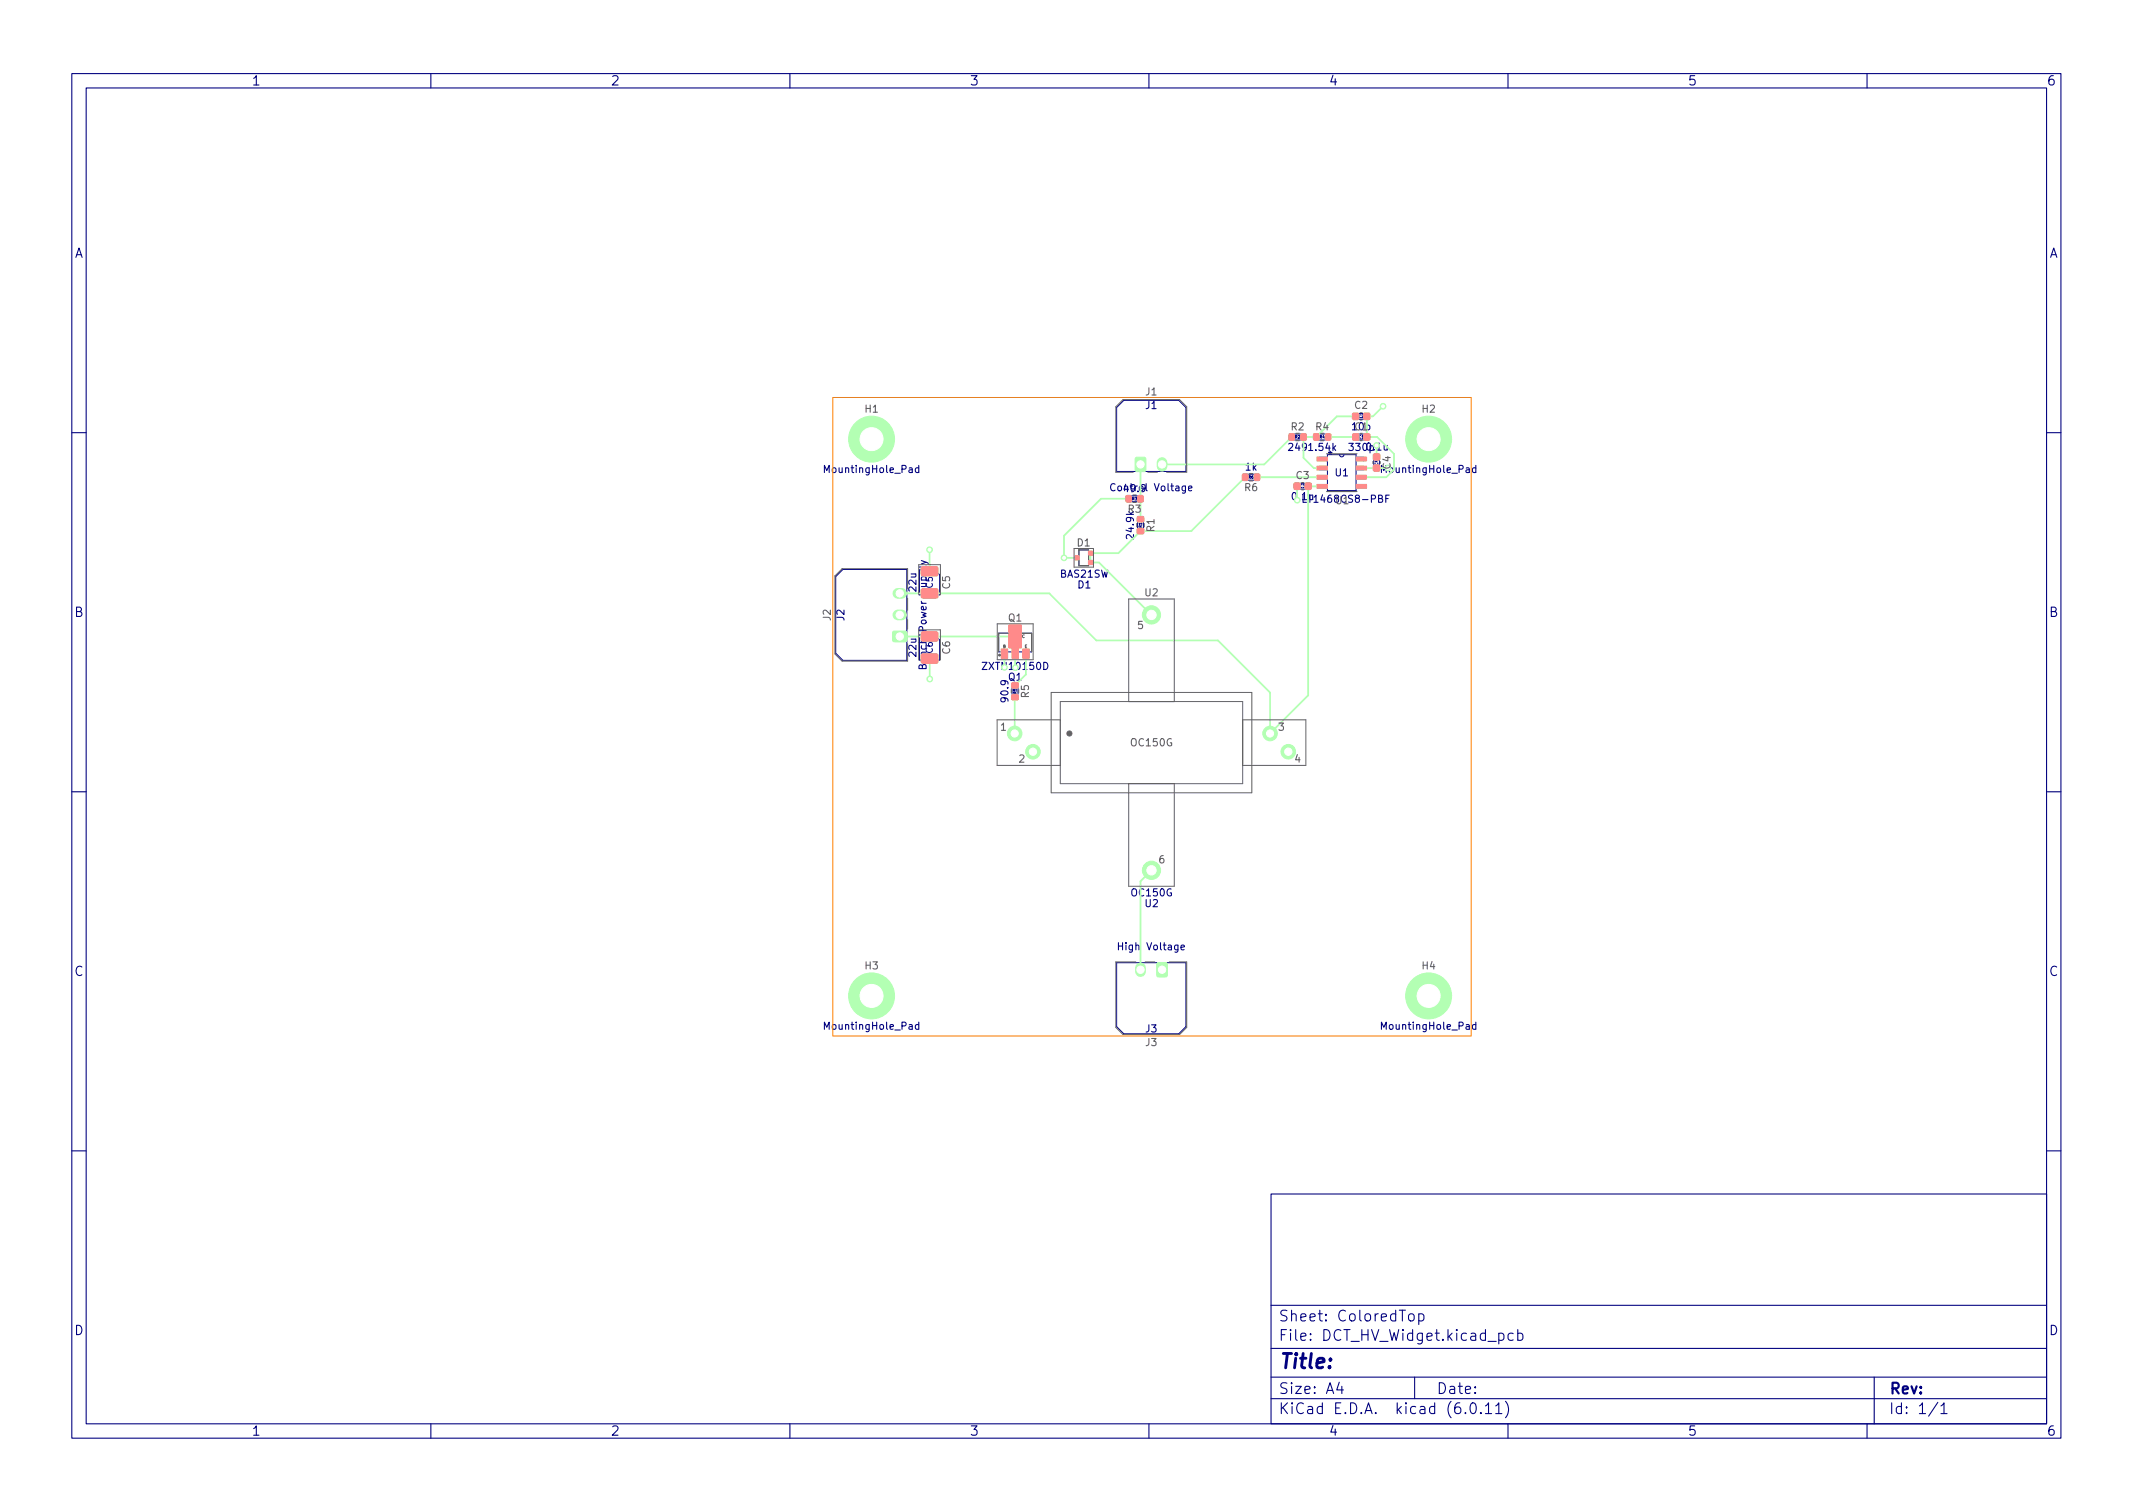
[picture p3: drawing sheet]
<svg xmlns="http://www.w3.org/2000/svg" width="297mm" height="210mm" viewBox="0 0 297 210" stroke-linecap="round" stroke-linejoin="round" font-family="sans-serif">
<g fill="none" stroke="#000080" stroke-width=".15">
<path d="M10 10.2h277v190.1h-277zM12 12.2h273v186.1h-273zM60 10.2v2M110 10.2v2M160 10.2v2M210 10.2v2M260 10.2v2M190.3 59.2h.3l.2 .2-.1 .4h-.4M10 60.2h2M120.6 61.1h.6M120.6 60.6v1M121.2 60.6v1"/>
<path d="M121.6 60.9l.3-.3v1M121.6 61.6h.6M127.9 65.2l-.2-.1-.2 .2 .1 .5h.3M127.9 64.8v1M155.3 67.4a.47 .47 0 0 0-.7 .4 .47 .47 0 0 0 .5 .5l.2-.1M155.8 67.7h.2l.2 .2v.3l-.2 .1h-.2l-.1-.1zM157.5 67.3v.9l.3 .1M159.5 67.9l-.2 .2-.3-.1-.1-.1 .1-.4h.3l.1 .1a.66 .66 0 0 1-.2 .9h-.2M159.6 67.3v.9l.2 .1M185.7 62.3l.3 .4M186 62.1l-.4 .3M192 69.4h.4l.1-.2v-.2l-.5-.1v1h.4h.1l.1-.3-.3-.2"/>
<path d="M193 69.4h.3M193.5 68.9h-.5v1M198.2 60.6v1M198.2 61.1h.6M198.8 60.6v1M199.2 60.7l.4-.1 .2 .3-.7 .7h.7M205.5 65.2l-.3-.1-.2 .2 .1 .5h.4M205.5 64.8v1M285 60.2h2M139.8 94.8l.2 .2-.1 .2-.1 .1-.4-.1v-.2l.1-.2a.66 .66 0 0 1 .9 .3v.1M145.4 92.2a.51 .51 0 0 1 .5 .5 .51 .51 0 0 1-.5 .5zM10 110.2h2"/>
<path d="M285 110.2h2M120.6 138.1v1M120.6 138.6h.6M121.2 138.1v1M121.6 138.1h.6l-.3 .4 .2 .1v.4l-.1 .1-.4-.1M198.2 138.1v1M198.2 138.6h.6M198.8 138.1v1M199.4 138.1l-.2 .7h.6M199.7 138.5v.6M127.9 142.7h-.2l-.2 .1 .1 .5h.3M127.9 142.3v1"/>
<path d="M205.5 142.7h-.3l-.2 .1 .1 .5h.4M205.5 142.3v1M10 160.2h2M177 166.3h108v32h-108zM285 160.2h2M60 198.3v2M110 198.3v2M160 198.3v2M177 194.8h108M177 191.8h108M177 187.8h108M177 181.8h108"/>
<path d="M182.5 186.5l.1 .1h-.1h-.1l.1-.1v.1M182.5 185.7l.1 .1h-.1h-.1l.1-.1v.1M184.6 183.8l.1 .1h-.1v-.1v.1M184.6 183l.1 .1h-.1v-.1v.1M197 191.8v3M197.6 183l.4-.1 .3 .3v.4l-.2 .3h-.1h-.4M209.6 195.1a1.72 1.72 0 0 1 0 2.3M210 198.3v2M211.4 185.7l.4-.1 .3 .3v.4l-.2 .3h-.1h-.4M211.4 185.1v1.5M260 198.3v2M261 191.8v6.5"/>
<path d="M270.3 195.8l.4-.5v1.5M270.3 196.8h.8"/>
</g>
<g fill="none" stroke="#000080" stroke-width=".14">
<path d="M156.5 55.7h7.7l1 1v8.9h-9.7v-8.9zM188.7 57.6v.8h1.6v-.8M128.1 79.3h2.1l.6 .7v2.8h-2.7zM150.2 76.6v2.2h1.4v-2.2M157.2 69v.9h1.6v-.9M158.1 65.6l.7-.9 .8 .9M158.4 72.3h.8v1.6h-.8M173.4 66v.9h1.6v-.9M179.9 60.4v.9h1.6v-.9M180.6 67.3v.8h1.6v-.8M183.3 60.4v.9h1.6v-.9M184.9 66.2h-1.1v.5h1.1"/>
<path d="M184.9 63.3h3.9v5h-3.9zM184.9 64.9h-1.1v.5h1.1M184.9 67.5h-1.1v.5h1.1M184.9 63.7h-1.1v.4h1.1M186.5 63.3l.1 .2 .3 .1 .2-.1 .1-.2M188.8 60.4v.8h1.6v-.8M188.8 66.2h1.1v.5h-1.1M188.8 64.9h1.1v.5h-1.1M188.8 67.5h1.1v.5h-1.1M189.9 63.7v.4h-1.1M191.3 63.6h.8v1.6h-.8zM116.4 80.3l1-1h8.9v12.6h-8.9l-1-1z"/>
<path d="M126.3 87.9l-1 .7 1 .8M128.1 88.4h2.1l.6 .7v2.8h-2.7zM139.1 88.2h4.6v2.6h-4.6zM141.8 95.4v1.6h-.9M155.5 134h9.7v8.9l-1 1h-7.7l-1-1zM161.1 134l.7 1 .8-1"/>
</g>
<g fill="#b3ffb3" stroke="#b3ffb3" stroke-width=".14">
<path d="M151.6 78h.5v.6h-.5z"/>
<path d="M151.6 76.7h.5v.6h-.5z"/>
<path d="M149.7 77.4h.6v.6h-.6z"/>
<path d="M140.5 87.1h1.7v3.1h-1.7z"/>
<path d="M140.9 90.2h.9v1.5h-.9z"/>
<path d="M139.4 90.4h.9v1.3h-.9z"/>
<path d="M142.4 90.4h.9v1.3h-.9z"/>
<path d="M161.1 134.1l.2-.1 1.2 .1 .1 .2-.1 1.7h-.2h-1.2v-.2z"/>
<path d="M124.4 87.9h.1h1.7l.1 .2-.1 1.2-.1 .1-1.7-.1-.1-.2z"/>
<path d="M158.1 63.7h.2h1.2l.1 .2-.1 1.7-.2 .1-1.2-.1v-.2z"/>
<path d="M191.3 64.8h.8v.8h-.8z"/>
<path d="M191.3 63.2h.8v.8h-.8z"/>
<path d="M158.4 73.6h.8v.7h-.8z"/>
<path d="M158.4 72h.8v.6h-.8z"/>
<path d="M183 60.4h.6v.9h-.6z"/>
<path d="M184.6 60.4h.7v.9h-.7z"/>
<path d="M128.3 88h2.2l.1 .2v.9l-.2 .2h-2l-.1-.3z"/>
<path d="M128.3 91.1h2.2l.1 .2v.9l-.2 .2-2-.1-.1-.2z"/>
<path d="M183.4 63.6h1.5v.6h-1.5z"/>
<path d="M183.4 64.9h1.5v.5h-1.5z"/>
<path d="M183.4 66.2h1.5v.5h-1.5z"/>
<path d="M183.4 67.5h1.5v.5h-1.5z"/>
<path d="M188.8 67.5h1.5v.5h-1.5z"/>
<path d="M188.8 66.2h1.5v.5h-1.5z"/>
<path d="M188.8 64.9h1.5v.5h-1.5z"/>
<path d="M188.8 63.6h1.5v.6h-1.5z"/>
<path d="M188.4 60.4h.8v.9h-.8z"/>
<path d="M190 60.4h.7v.9h-.7z"/>
<path d="M156.8 69h.7v.9h-.7z"/>
<path d="M158.5 69h.7v.9h-.7z"/>
<path d="M140.9 95.1h.9v.7h-.9z"/>
<path d="M140.9 96.7h.9v.7h-.9z"/>
<path d="M174.7 66h.7v.9h-.7z"/>
<path d="M173.1 66h.6v.9h-.6z"/>
<path d="M128.3 79l2.2-.1 .1 .2v1l-.2 .1h-2l-.1-.2z"/>
<path d="M128.3 82h2.2l.1 .2v.9l-.2 .2h-2l-.1-.3z"/>
<path d="M179.5 60.4h.7v.9h-.7z"/>
<path d="M181.2 60.4h.7v.9h-.7z"/>
<path d="M188.4 57.6h.8v.8h-.8z"/>
<path d="M189.9 57.6h.8v.8h-.8z"/>
<path d="M180.2 67.3h.8v.8h-.8z"/>
<path d="M181.8 67.3h.8v.8h-.8z"/>
<circle cx="160.4" cy="121.2" r="1.27"/>
<circle cx="160.4" cy="85.6" r="1.27"/>
<circle cx="179.4" cy="104.7" r="1.02"/>
<circle cx="176.9" cy="102.1" r="1.02"/>
<circle cx="143.8" cy="104.7" r="1.02"/>
<circle cx="141.3" cy="102.1" r="1.02"/>
<circle cx="198.9" cy="61.1" r="3.2"/>
<circle cx="121.4" cy="61.1" r="3.2"/>
<circle cx="121.4" cy="138.7" r="3.2"/>
<circle cx="198.9" cy="138.7" r="3.2"/>
<circle cx="192.6" cy="56.6" r=".4"/>
<circle cx="148.2" cy="77.7" r=".4"/>
<circle cx="129.5" cy="76.5" r=".4"/>
<circle cx="129.5" cy="94.5" r=".4"/>
</g>
<path d="M161.8 64.4v.5M125 85.6h.6M125 82.6h.6M158.8 134.8v.5" fill="none" stroke="#b3ffb3" stroke-width="1.5"/>
<g fill="none" stroke="#b3ffb3" stroke-width=".25">
<path d="M188.8 58h-2.6l-2.9 2.8h-1.8v2.9l1.5 1.5h1.1M192.6 56.6l-1.4 1.4h-.9v2.8h1.5l2.3 2.4v2.2M129.5 76.5v3M157.2 69.4h-3.9l-5.1 5.2v3.1h1.8M158.8 64.7v7.6M173.4 66.4l-7.5 7.5h-7.1l-3.1 3.1h-3.8v1.3h1.2l7.3 7.3M175 66.4h9.1M179.9 60.8l-3.8 3.9h-14.3M180.6 67.7v1.9M182.2 67.7v29.1l-5.3 5.3v-5.7l-7.3-7.2h-16.9l-6.6-6.6h-20.8M182.2 67.7h.1M182.2 67.7h1.9"/>
<path d="M185 60.8h3.8M189.6 66.4h3.4M189.6 65.2h2.1M189.6 65.2h.1M191.7 62v1.6M125.3 88.6h15.3M129.5 91.5v3M139.9 91v1.9M141.3 97.1v5M141.4 90.9v2M142.9 91v2.9l-1.6 1.5M160.4 121.2l-1.6 1.5v12.3"/>
</g>
<g fill="#fff" stroke="#fff" stroke-width=".14">
<circle cx="192.6" cy="56.6" r=".2"/>
<circle cx="148.2" cy="77.7" r=".2"/>
<circle cx="129.4" cy="76.5" r=".2"/>
<circle cx="129.5" cy="94.5" r=".2"/>
<circle cx="160.4" cy="121.2" r=".65"/>
<circle cx="160.4" cy="85.6" r=".65"/>
<circle cx="179.4" cy="104.7" r=".51"/>
<circle cx="176.9" cy="102.1" r=".5"/>
<circle cx="143.8" cy="104.7" r=".51"/>
<circle cx="141.3" cy="102.1" r=".5"/>
<circle cx="160.3" cy="139.3" r="1.5"/>
<circle cx="161.8" cy="135" r=".51"/>
<circle cx="158.8" cy="135" r=".51"/>
<circle cx="121" cy="85.6" r="1.5"/>
<circle cx="125.3" cy="88.6" r=".51"/>
<circle cx="125.3" cy="85.6" r=".51"/>
<circle cx="125.3" cy="82.6" r=".51"/>
<circle cx="160.3" cy="60.3" r="1.5"/>
<circle cx="158.8" cy="64.7" r=".51"/>
<circle cx="161.8" cy="64.7" r=".51"/>
<circle cx="199" cy="61.1" r="1.6"/>
<circle cx="121.4" cy="61.1" r="1.6"/>
<circle cx="121.4" cy="138.7" r="1.6"/>
<circle cx="199" cy="138.7" r="1.6"/>
</g>
<path d="M140.5 87.1v3.1h1.7v-3.1" fill="none" stroke="#ff8a8a" stroke-width=".14"/>
<g fill="#ff8a8a" stroke="#ff8a8a" stroke-width=".14">
<path d="M140.5 87.1h1.7v3.1h-1.7z"/>
<path d="M151.6 78h.5v.6h-.5z"/>
<path d="M151.6 76.7h.5v.6h-.5z"/>
<path d="M149.7 77.4h.6v.6h-.6z"/>
<path d="M140.9 90.2h.9v1.5h-.9z"/>
<path d="M139.4 90.4h.9v1.3h-.9z"/>
<path d="M142.4 90.4h.9v1.3h-.9z"/>
<path d="M191.3 64.8h.8v.8h-.8z"/>
<path d="M191.3 63.2h.8v.8h-.8z"/>
<path d="M158.4 73.6h.8v.7h-.8z"/>
<path d="M158.4 72h.8v.6h-.8z"/>
<path d="M183 60.4h.6v.9h-.6z"/>
<path d="M184.6 60.4h.7v.9h-.7z"/>
<path d="M128.3 88h2.2l.1 .2v.9l-.2 .2h-2l-.1-.3z"/>
<path d="M128.3 91.1h2.2l.1 .2v.9l-.2 .2-2-.1-.1-.2z"/>
<path d="M183.4 63.6h1.5v.6h-1.5z"/>
<path d="M183.4 64.9h1.5v.5h-1.5z"/>
<path d="M183.4 66.2h1.5v.5h-1.5z"/>
<path d="M183.4 67.5h1.5v.5h-1.5z"/>
<path d="M188.8 67.5h1.5v.5h-1.5z"/>
<path d="M188.8 66.2h1.5v.5h-1.5z"/>
<path d="M188.8 64.9h1.5v.5h-1.5z"/>
<path d="M188.8 63.6h1.5v.6h-1.5z"/>
<path d="M188.4 60.4h.8v.9h-.8z"/>
<path d="M190 60.4h.7v.9h-.7z"/>
<path d="M156.8 69h.7v.9h-.7z"/>
<path d="M158.5 69h.7v.9h-.7z"/>
<path d="M140.9 95.1h.9v.7h-.9z"/>
<path d="M140.9 96.7h.9v.7h-.9z"/>
<path d="M174.7 66h.7v.9h-.7z"/>
<path d="M173.1 66h.6v.9h-.6z"/>
<path d="M128.3 79l2.2-.1 .1 .2v1l-.2 .1h-2l-.1-.2z"/>
<path d="M128.3 82h2.2l.1 .2v.9l-.2 .2h-2l-.1-.3z"/>
<path d="M179.5 60.4h.7v.9h-.7z"/>
<path d="M181.2 60.4h.7v.9h-.7z"/>
<path d="M188.4 57.6h.8v.8h-.8z"/>
<path d="M189.9 57.6h.8v.8h-.8z"/>
<path d="M180.2 67.3h.8v.8h-.8z"/>
<path d="M181.8 67.3h.8v.8h-.8z"/>
</g>
<g fill="none" stroke="#626262" stroke-width=".14">
<path d="M149.6 76.4h2.7v2.6h-2.7zM150.2 76.6v.7M150.2 78v.8h1.4M151.6 77.4v.6M157.8 65.8h-2.4v-9.2l1-1h7.9l1 1v9.2h-2.8M159.3 72.9v.5M159.8 65.8h1.4M180.5 61.4h.4M183.9 61.4h.5M191.2 64.3v.2M126.4 82v-2.8h-9.1l-1 1v10.9l1 1h9.1v-2.5M126.4 83.3v1.7"/>
<path d="M126.4 86.3v1.3M127.9 82.8v-4.2h3.1v4.2M127.9 91.9v-4.2h3.1v4.2M138.9 86.9h5v5h-5zM140.4 88.2h-1.3v2.6M142.3 88.2h1.4v2.6M146.4 96.4h27.9v14h-27.9zM147.7 97.7h25.4v11.4h-25.4zM157.2 97.7v-14.3h6.3v14.3M147.7 100.2h-8.8v6.4h8.8M157.2 109.1v14.3h6.3v-14.3M173.1 100.2h8.8v6.4h-8.8"/>
<path d="M158.2 133.9h-2.8v9.2l1 1h7.9l1-1v-9.2h-2.5M159.5 133.9h1.3"/>
</g>
<g fill="#626262" stroke="#626262" stroke-width=".14">
<circle cx="148.9" cy="102.1" r=".35"/>
<circle cx="139.2" cy="91.2" r=".13"/>
</g>
<path d="M184.7 63.2h4.3M184.7 68.4h4.3" fill="none" stroke="#626262" stroke-width=".15"/>
<path d="M116 55.3h88.9v88.9h-88.9z" fill="none" stroke="#ff8000" stroke-width=".14"/>
<text font-size="2.8" fill="#000080" x="178" y="191.2">Title:</text>
<g font-size="2.1" fill="#000080">
<text x="178" y="184.5">Sheet:</text>
<text x="186.2" y="184.5">ColoredTop</text>
<text x="178" y="187.2">File:</text>
<text x="184.4" y="187.2">DCT_HV_Widget.kicad_pcb</text>
<text x="178" y="197.4">KiCad</text>
<text x="178" y="194.6">Size:</text>
<text x="184.7" y="194.6">A4</text>
<text x="185.7" y="197.4">E.D.A.</text>
<text x="194.6" y="197.4">kicad</text>
<text x="200" y="194.6">Date:</text>
<text x="201.8" y="197.4">(6.0.11)</text>
<text x="263" y="194.6">Rev:</text>
<text x="263" y="197.4">Id:</text>
<text x="267.1" y="197.4">1/1</text>
</g>
<g font-size="1.8" fill="#000080">
<text x="35" y="12.3">1</text>
<text x="85" y="12.3">2</text>
<text x="135" y="12.3">3</text>
<text x="185" y="12.3">4</text>
<text x="235" y="12.3">5</text>
<text x="285" y="12.3">6</text>
<text x="10.4" y="36.3">A</text>
<text x="285.4" y="36.3">A</text>
<text x="10.3" y="86.3">B</text>
<text x="285.3" y="86.3">B</text>
<text x="10.3" y="136.3">C</text>
<text x="285.3" y="136.3">C</text>
<text x="10.3" y="186.3">D</text>
<text x="285.3" y="186.3">D</text>
<text x="35" y="200.3">1</text>
<text x="85" y="200.3">2</text>
<text x="135" y="200.3">3</text>
<text x="185" y="200.3">4</text>
<text x="235" y="200.3">5</text>
<text x="285" y="200.3">6</text>
</g>
<g font-size="1.4" fill="#626262">
<text x="120.3" y="57.8">H1</text>
<text x="159.4" y="55.4">J1</text>
<text x="188.5" y="57.2">C2</text>
<text x="197.9" y="57.8">H2</text>
<text x="173.3" y="65.8">1k</text>
<text x="179.6" y="60.2">R2</text>
<text x="183.1" y="60.2">R4</text>
<text x="188.5" y="60.2">C1</text>
<text x="194" y="65.4" transform="rotate(-90 194 65.4)">C4</text>
<text x="156.3" y="68.8">49.9</text>
<text x="156.9" y="71.7">R3</text>
<text x="173.2" y="68.7">R6</text>
<text x="180.3" y="67">C3</text>
<text x="185.9" y="70.5">U1</text>
<text x="149.9" y="76.4">D1</text>
<text x="158.2" y="75.3" transform="rotate(-90 158.2 75.3)">24.9k</text>
<text x="161.1" y="74.2" transform="rotate(-90 161.1 74.2)">R1</text>
<text x="132.6" y="82.1" transform="rotate(-90 132.6 82.1)">C5</text>
<text x="159.3" y="83.3">U2</text>
<text x="116" y="86.6" transform="rotate(-90 116 86.6)">J2</text>
<text x="140.3" y="86.8">Q1</text>
<text x="158.3" y="87.9">5</text>
<text x="132.6" y="91.2" transform="rotate(-90 132.6 91.2)">C6</text>
<text x="140.7" y="98" transform="rotate(-90 140.7 98)">90.9</text>
<text x="143.6" y="97.3" transform="rotate(-90 143.6 97.3)">R5</text>
<text x="139.2" y="102.1">1</text>
<text x="141.7" y="106.5">2</text>
<text x="157.3" y="104.2">OC150G</text>
<text x="177.9" y="102.1">3</text>
<text x="180.2" y="106.5">4</text>
<text x="161.2" y="120.5">6</text>
<text x="120.3" y="135.3">H3</text>
<text x="197.9" y="135.3">H4</text>
<text x="159.4" y="146">J3</text>
</g>
<g font-size="1.4" fill="#000080">
<text x="159.4" y="57.3">J1</text>
<text x="179.2" y="63.1">249</text>
<text x="182" y="63.1">1.54k</text>
<text x="184.8" y="64.2">*</text>
<text x="187.6" y="63.1">330p</text>
<text x="114.5" y="66.2">MountingHole_Pad</text>
<text x="160.7" y="68.7">Voltage</text>
<text x="181.1" y="70.3">LT1468CS8-PBF</text>
<text x="185.8" y="66.6">U1</text>
<text x="127.9" y="82.6" transform="rotate(-90 127.9 82.6)">22u</text>
<text x="129.3" y="82.6" transform="rotate(-90 129.3 82.6)">Supply</text>
<text x="147.5" y="80.7">BAS21SW</text>
<text x="150" y="82.2">D1</text>
<text x="117.9" y="86.6" transform="rotate(-90 117.9 86.6)">J2</text>
<text x="129.3" y="88" transform="rotate(-90 129.3 88)">Power</text>
<text x="127.9" y="91.6" transform="rotate(-90 127.9 91.6)">22u</text>
<text x="129.3" y="93.4" transform="rotate(-90 129.3 93.4)">Bench</text>
<text x="140.3" y="95.1">Q1</text>
<text x="157.3" y="125.1">OC150G</text>
<text x="159.3" y="126.6">U2</text>
<text x="155.4" y="132.6">High</text>
<text x="159.7" y="132.6">Voltage</text>
<text x="114.5" y="143.7">MountingHole_Pad</text>
<text x="192.1" y="143.7">MountingHole_Pad</text>
<text x="159.4" y="144.1">J3</text>
</g>
<g font-size="1.4" fill="#fff">
<text x="190.1" y="63">0.1u</text>
<text x="179.7" y="69.9">0.1u</text>
<text x="136.6" y="93.6">ZXTN10150D</text>
</g>
<text font-size="1.4" fill="#b3ffb3" x="192.1" y="66.2">MountingHole_Pad</text>
<g font-size="1.2" fill="#000080">
<text x="130.2" y="82" transform="rotate(-90 130.2 82)">C5</text>
<text x="130.2" y="91.1" transform="rotate(-90 130.2 91.1)">C6</text>
</g>
<g font-size=".6" fill="#626262">
<text x="189.1" y="58.3">C2</text>
<text x="189.2" y="61.2">C1</text>
<text x="192" y="64.8" transform="rotate(-90 192 64.8)">C4</text>
<text x="157.6" y="69.8">R3</text>
<text x="173.8" y="66.8">R6</text>
<text x="181" y="68">C3</text>
<text x="142.3" y="88.9">C</text>
<text x="139.6" y="90.3">B</text>
<text x="142.7" y="90.3">E</text>
<text x="141.7" y="96.7" transform="rotate(-90 141.7 96.7)">R5</text>
</g>
<g font-size=".6" fill="#000080">
<text x="180.3" y="61.2">R2</text>
<text x="183.7" y="61.2">R4</text>
<text x="159.1" y="73.5" transform="rotate(-90 159.1 73.5)">R1</text>
</g>
</svg>
